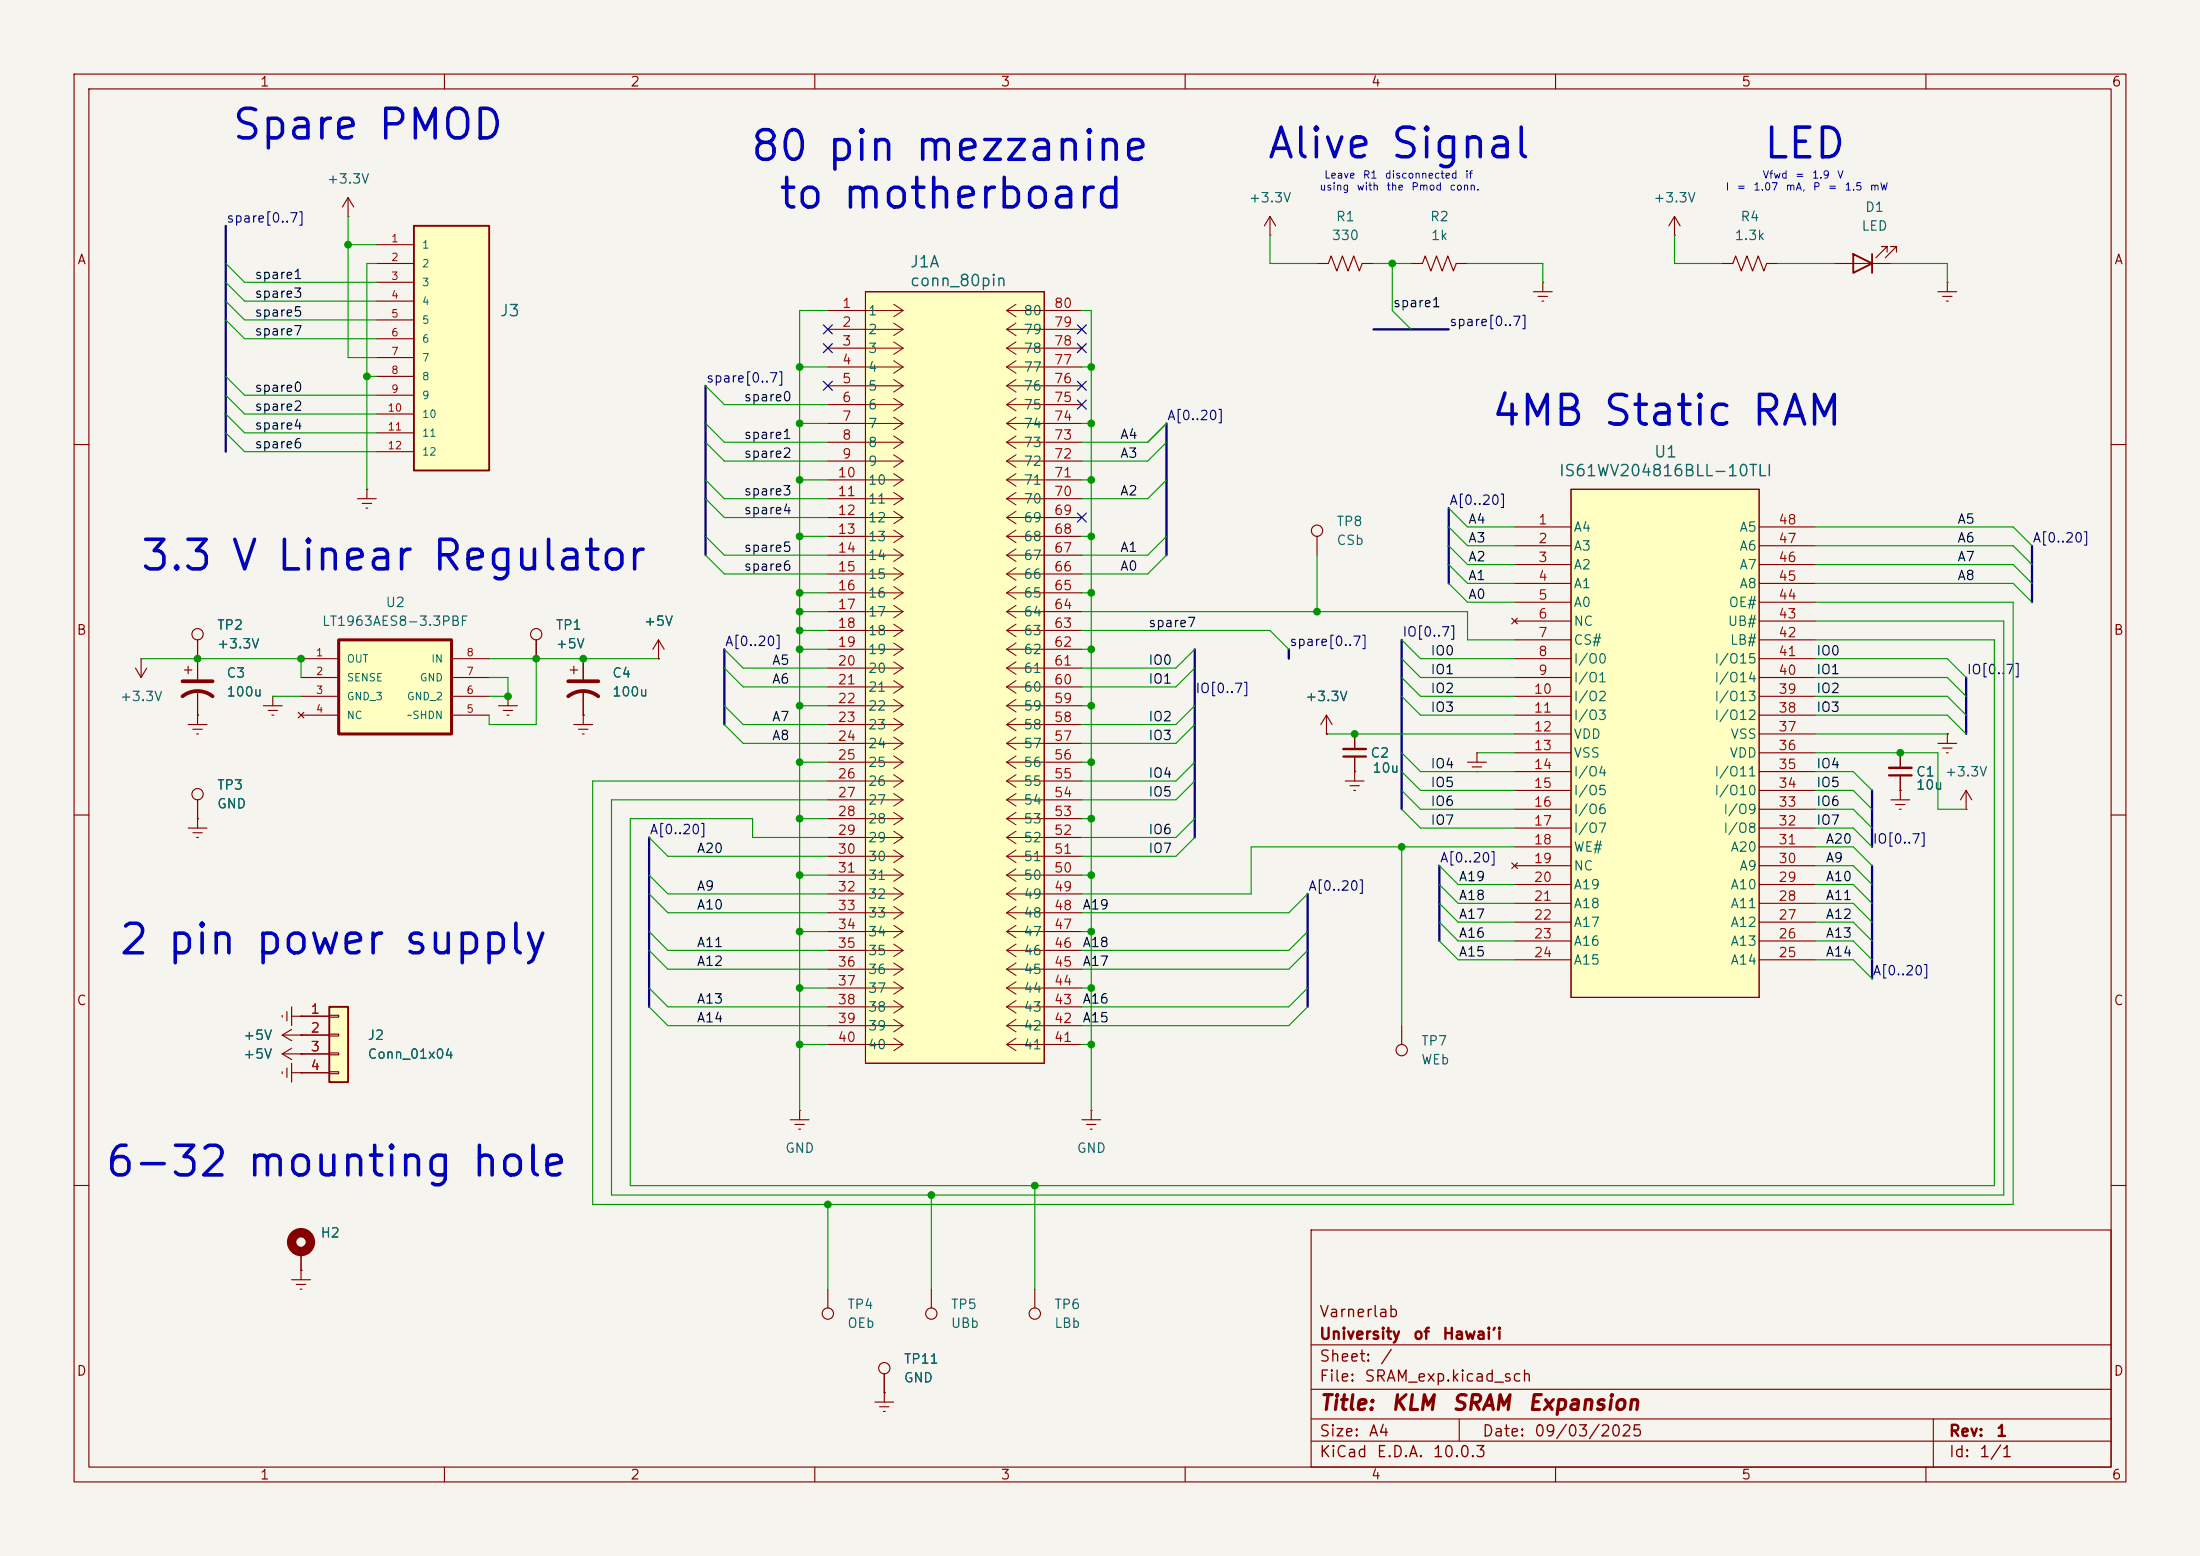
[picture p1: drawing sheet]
<svg xmlns="http://www.w3.org/2000/svg" width="297mm" height="210mm" viewBox="0 0 297 210" stroke-linecap="round" stroke-linejoin="round" font-family="sans-serif">
<path d="M0 0h297v210h-297z" fill="#f5f4ef" stroke="#f5f4ef" stroke-width=".14"/>
<g fill="none" stroke="#840000" stroke-width=".15">
<path d="M10 10h277v190h-277zM12 12h273v186h-273zM60 10v2M110 10v2M160 10v2M210 10v2M260 10v2M171.4 31.8h.1M171.4 29.2l-.7 1.3M171.4 29.2l.8 1.3M171.4 29.2v2.6M177.8 35.6h1.5l.4-1.1 .8 2.1 .7-2.1 .8 2.1 .8-2.1 .7 2.1 .4-1h1.5"/>
<path d="M10 60h2M285 60h2M18.3 90.2l.7 1.2M19 88.9h.1M19 88.9v2.5M19.8 90.2l-.8 1.2M10 110h2M198.1 102.9h2.6M198.8 103.5h1.2M199.3 104.1h.2M199.4 101.6h.1M199.4 101.6v1.3"/>
<path d="M285 110h2M38.1 144.7v.2M38.1 142.2l1.3 .8M38.1 142.2h2.5M38.7 144.1v1.3M39.4 144.8h1.2M39.4 143.5v2.6M39.4 141.5l-1.3 .7M40.6 144.8h.1M40.6 142.2h.1M10 160h2M40.6 168.9v2.6"/>
<path d="M177 166h108v32h-108zM285 160h2M60 198v2M110 198v2M160 198v2M177 194.5h108M177 191.5h108M177 187.5h108M177 181.5h108M197 191.5v3M210 198v2M260 198v2"/>
<path d="M261 191.5v6.5"/>
</g>
<circle cx="40.6" cy="167.6" r="1.27" fill="none" stroke="#840000" stroke-width="1.3"/>
<path d="M212.1 66h25.4v68.6h-25.4z" fill="#ffffc2"/>
<path d="M212.1 66h25.4v68.6h-25.4z" fill="none" stroke="#840000" stroke-width=".14"/>
<g fill="none" stroke="#840000" stroke-width=".15">
<path d="M177.8 72.4v2.5M204.5 71.1h7.6M204.5 73.7h7.6M204.5 76.2h7.6M204.5 78.7h7.6M212.1 66h25.4v68.6h-25.4zM237.5 71.1h7.6M237.5 73.7h7.6M237.5 76.2h7.6M237.5 78.7h7.6M204.1 83.4l.8 .8M204.5 81.3h7.6"/>
<path d="M204.5 83.8h7.6M204.5 86.4h7.6M204.5 88.9h7.6M204.5 91.4h7.6M204.5 94h7.6M204.5 96.5h7.6M204.5 99.1h7.6M204.9 83.4l-.8 .8M237.5 81.3h7.6M237.5 83.8h7.6M237.5 86.4h7.6M237.5 88.9h7.6"/>
<path d="M237.5 91.4h7.6M237.5 94h7.6M237.5 96.5h7.6M237.5 99.1h7.6M204.1 116.5l.8 .7M204.5 101.6h7.6M204.5 104.1h7.6M204.5 106.7h7.6M204.5 109.2h7.6M204.5 111.8h7.6M204.5 114.3h7.6M204.5 116.8h7.6"/>
<path d="M204.5 119.4h7.6M204.9 116.5l-.8 .7M237.5 101.6h7.6M237.5 104.1h7.6M237.5 106.7h7.6M237.5 109.2h7.6M237.5 111.8h7.6M237.5 114.3h7.6M237.5 116.8h7.6M237.5 119.4h7.6M38.1 139.7l1.3 .8M38.1 139.7h2.5"/>
<path d="M39.4 138.9l-1.3 .8M40.6 139.7h.1M204.5 121.9h7.6M204.5 124.5h7.6M204.5 127h7.6M204.5 129.5h7.6M237.5 121.9h7.6M237.5 124.5h7.6M237.5 127h7.6M237.5 129.5h7.6"/>
<circle cx="177.8" cy="71.6" r=".76"/>
</g>
<path d="M44.4 135.9h2.6v10.2h-2.6z" fill="#ffffc2"/>
<path d="M44.4 135.9h2.6v10.2h-2.6z" fill="none" stroke="#840000" stroke-width=".25"/>
<g fill="none" stroke="#840000" stroke-width=".15">
<path d="M47 29.2h.1M47 26.7l-.8 1.2M47 26.7l.8 1.2M47 26.7v2.5M261.6 39.4h2.6M262.9 38.1h.1M262.9 38.1v1.3M262.3 40h1.2M262.8 40.6h.2M48.3 67.3h2.5M48.9 67.9h1.3M49.4 68.6h.3"/>
<path d="M49.5 66h.1M49.5 66v1.3M24.9 90.4h1M25.4 89.9v1M25.4 97.8h2.5M26 98.4h1.3M26.5 99.1h.3M26.7 96.5h.1M26.7 86.4v5.3M26.7 93.2v4.6M35.6 95.3h2.5M36.2 95.9h1.3"/>
<path d="M36.7 96.5h.3M36.8 94h.1M36.8 94v1.3M25.4 111.8h2.5M26 112.4h1.3M26.5 113h.3M26.7 110.5h.1M26.7 108v3.8M255.3 108h2.5M255.9 108.6h1.3M256.4 109.2h.3M256.5 106.7h.1"/>
<path d="M256.5 106.7v1.3M40.6 137.2h3.8M40.6 139.7h3.8M44.4 137h1.3v.3h-1.3zM44.4 139.6h1.3v.2h-1.3zM189.2 138.4v2.6M40.6 142.2h3.8M40.6 144.8h3.8M44.4 142.1h1.3v.3h-1.3zM44.4 144.7h1.3v.2h-1.3zM146 151.1h2.6M146.7 151.8h1.3"/>
<path d="M147.2 152.4h.2M147.3 149.9h.1M147.3 149.9v1.2"/>
<circle cx="26.7" cy="85.6" r=".76"/>
<circle cx="26.7" cy="107.2" r=".76"/>
<circle cx="189.2" cy="141.7" r=".76"/>
</g>
<path d="M24.6 94a3.3 3.3 0 0 1 4.1 0M24.6 91.9h4.1" fill="none" stroke="#840000" stroke-width=".51"/>
<path d="M116.8 39.4h24.2v104.1h-24.2z" fill="#ffffc2"/>
<g fill="none" stroke="#840000" stroke-width=".15">
<path d="M116.8 39.4h24.2v104.1h-24.2zM207 39.4h2.5M208.3 38.1h.1M208.3 38.1v1.3M226.1 31.8h.1M226.1 29.2l-.8 1.3M226.1 29.2l.7 1.3M226.1 29.2v2.6M111.8 41.9h5M111.8 44.5h5M111.8 47h5M111.8 49.5h5"/>
<path d="M111.8 52.1h5M111.8 54.6h5M111.8 57.2h5M111.8 59.7h5M141 41.9h5M141 44.5h5M141 47h5M141 49.5h5M141 52.1h5M141 54.6h5M141 57.2h5M141 59.7h5"/>
<path d="M207.6 40h1.3M208.2 40.6h.2M111.8 62.2h5M111.8 64.8h5M111.8 67.3h5M111.8 69.9h5M111.8 72.4h5M111.8 74.9h5M111.8 77.5h5M141 62.2h5M141 64.8h5M141 67.3h5"/>
<path d="M141 69.9h5M141 72.4h5M141 74.9h5M141 77.5h5M72.4 86.4v2.5M77 90.4h1M77.5 97.8h2.5M77.5 89.9v1M78.1 98.4h1.3M78.6 99.1h.3M78.7 96.5h.1M78.7 88.9v2.8"/>
<path d="M78.7 93.2v4.6M88.9 88.9h.1M88.9 86.4l-.8 1.2M88.9 86.4l.8 1.2M88.9 86.4v2.5M111.8 80h5M111.8 82.6h5M111.8 85.1h5M111.8 87.6h5M111.8 90.2h5M111.8 92.7h5M111.8 95.3h5"/>
<path d="M111.8 97.8h5M141 80h5M141 82.6h5M141 85.1h5M141 87.6h5M141 90.2h5M141 92.7h5M141 95.3h5M141 97.8h5M179.1 99.1h.1M179.1 96.5l-.8 1.3M179.1 96.5l.7 1.3"/>
<path d="M179.1 96.5v2.6M111.8 100.3h5M111.8 102.9h5M111.8 105.4h5M111.8 108h5M111.8 110.5h5M111.8 113h5M111.8 115.6h5M111.8 118.1h5M141 100.3h5M141 102.9h5M141 105.4h5"/>
<path d="M141 108h5M141 110.5h5M141 113h5M141 115.6h5M141 118.1h5M111.8 120.7h5M111.8 123.2h5M111.8 125.7h5M111.8 128.3h5M111.8 130.8h5M111.8 133.4h5M111.8 135.9h5"/>
<path d="M111.8 138.4h5M141 120.7h5M141 123.2h5M141 125.7h5M141 128.3h5M141 130.8h5M141 133.4h5M141 135.9h5M141 138.4h5M111.8 141h5M141 141h5M39.4 172.7h2.5"/>
<path d="M40 173.4h1.3M40.5 174h.3M40.6 171.5h.1M40.6 171.5v1.2M125.7 174v2.5M118.1 189.2h2.5M118.7 189.9h1.3M119.3 190.5h.2M119.4 188h.1M119.4 188v1.2"/>
<circle cx="72.4" cy="85.6" r=".76"/>
<circle cx="125.7" cy="177.3" r=".76"/>
</g>
<g fill="none" stroke="#840000" stroke-width=".14">
<path d="M116.8 39.4h24.2v104.1h-24.2zM116.8 41.9h5.1M116.8 44.5h5.1M116.8 47h5.1M116.8 49.5h5.1M116.8 52.1h5.1M116.8 54.6h5.1M116.8 57.2h5.1M116.8 59.7h5.1M120.6 41.1l1.3 .8M120.6 43.6l1.3 .9M120.6 46.1l1.3 .9"/>
<path d="M120.6 48.7l1.3 .8M120.6 51.2l1.3 .9M120.6 53.8l1.3 .8M120.6 56.3l1.3 .9M120.6 58.8l1.3 .9M121.9 41.9l-1.3 .9M121.9 44.5l-1.3 .8M121.9 47l-1.3 .8M121.9 49.5l-1.3 .9M121.9 52.1l-1.3 .8M121.9 54.6l-1.3 .9M121.9 57.2l-1.3 .8"/>
<path d="M121.9 59.7l-1.3 .8M135.9 41.9h5.1M135.9 44.5h5.1M135.9 47h5.1M135.9 49.5h5.1M135.9 52.1h5.1M135.9 54.6h5.1M135.9 57.2h5.1M135.9 59.7h5.1M135.9 41.9l1.3 .9M135.9 44.5l1.3 .8M135.9 47l1.3 .8"/>
<path d="M135.9 49.5l1.3 .9M135.9 52.1l1.3 .8M135.9 54.6l1.3 .9M135.9 57.2l1.3 .8M135.9 59.7l1.3 .8M137.2 41.1l-1.3 .8M137.2 43.6l-1.3 .9M137.2 46.1l-1.3 .9M137.2 48.7l-1.3 .8M137.2 51.2l-1.3 .9M137.2 53.8l-1.3 .8M137.2 56.3l-1.3 .9"/>
<path d="M137.2 58.8l-1.3 .9M116.8 62.2h5.1M116.8 64.8h5.1M116.8 67.3h5.1M116.8 69.9h5.1M116.8 72.4h5.1M116.8 74.9h5.1M116.8 77.5h5.1M120.6 61.4l1.3 .8M120.6 63.9l1.3 .9M120.6 66.5l1.3 .8M120.6 69l1.3 .9"/>
<path d="M120.6 71.5l1.3 .9M120.6 74.1l1.3 .8M120.6 76.6l1.3 .9M120.6 79.2l1.3 .8M121.9 62.2l-1.3 .9M121.9 64.8l-1.3 .8M121.9 67.3l-1.3 .9M121.9 69.9l-1.3 .8M121.9 72.4l-1.3 .8M121.9 74.9l-1.3 .9M121.9 77.5l-1.3 .8M135.9 62.2h5.1"/>
<path d="M135.9 64.8h5.1M135.9 67.3h5.1M135.9 69.9h5.1M135.9 72.4h5.1M135.9 74.9h5.1M135.9 77.5h5.1M135.9 62.2l1.3 .9M135.9 64.8l1.3 .8M135.9 67.3l1.3 .9M135.9 69.9l1.3 .8M135.9 72.4l1.3 .8M135.9 74.9l1.3 .9"/>
<path d="M135.9 77.5l1.3 .8M137.2 61.4l-1.3 .8M137.2 63.9l-1.3 .9M137.2 66.5l-1.3 .8M137.2 69l-1.3 .9M137.2 71.5l-1.3 .9M137.2 74.1l-1.3 .8M137.2 76.6l-1.3 .9M137.2 79.2l-1.3 .8M116.8 80h5.1M116.8 82.6h5.1M116.8 85.1h5.1"/>
<path d="M116.8 87.6h5.1M116.8 90.2h5.1M116.8 92.7h5.1M116.8 95.3h5.1M116.8 97.8h5.1M120.6 81.7l1.3 .9M120.6 84.2l1.3 .9M120.6 86.8l1.3 .8M120.6 89.3l1.3 .9M120.6 91.9l1.3 .8M120.6 94.4l1.3 .9M120.6 96.9l1.3 .9"/>
<path d="M120.6 99.5l1.3 .8M121.9 80l-1.3 .9M121.9 82.6l-1.3 .8M121.9 85.1l-1.3 .8M121.9 87.6l-1.3 .9M121.9 90.2l-1.3 .8M121.9 92.7l-1.3 .9M121.9 95.3l-1.3 .8M121.9 97.8l-1.3 .8M135.9 80h5.1M135.9 82.6h5.1M135.9 85.1h5.1"/>
<path d="M135.9 87.6h5.1M135.9 90.2h5.1M135.9 92.7h5.1M135.9 95.3h5.1M135.9 97.8h5.1M135.9 80l1.3 .9M135.9 82.6l1.3 .8M135.9 85.1l1.3 .8M135.9 87.6l1.3 .9M135.9 90.2l1.3 .8M135.9 92.7l1.3 .9M135.9 95.3l1.3 .8"/>
<path d="M135.9 97.8l1.3 .8M137.2 81.7l-1.3 .9M137.2 84.2l-1.3 .9M137.2 86.8l-1.3 .8M137.2 89.3l-1.3 .9M137.2 91.9l-1.3 .8M137.2 94.4l-1.3 .9M137.2 96.9l-1.3 .9M137.2 99.5l-1.3 .8M116.8 100.3h5.1M116.8 102.9h5.1M116.8 105.4h5.1"/>
<path d="M116.8 108h5.1M116.8 110.5h5.1M116.8 113h5.1M116.8 115.6h5.1M116.8 118.1h5.1M120.6 102l1.3 .9M120.6 104.6l1.3 .8M120.6 107.1l1.3 .9M120.6 109.6l1.3 .9M120.6 112.2l1.3 .8M120.6 114.7l1.3 .9M120.6 117.3l1.3 .8"/>
<path d="M120.6 119.8l1.3 .9M121.9 100.3l-1.3 .9M121.9 102.9l-1.3 .8M121.9 105.4l-1.3 .9M121.9 108l-1.3 .8M121.9 110.5l-1.3 .8M121.9 113l-1.3 .9M121.9 115.6l-1.3 .8M121.9 118.1l-1.3 .9M135.9 100.3h5.1M135.9 102.9h5.1M135.9 105.4h5.1"/>
<path d="M135.9 108h5.1M135.9 110.5h5.1M135.9 113h5.1M135.9 115.6h5.1M135.9 118.1h5.1M135.9 100.3l1.3 .9M135.9 102.9l1.3 .8M135.9 105.4l1.3 .9M135.9 108l1.3 .8M135.9 110.5l1.3 .8M135.9 113l1.3 .9M135.9 115.6l1.3 .8"/>
<path d="M135.9 118.1l1.3 .9M137.2 102l-1.3 .9M137.2 104.6l-1.3 .8M137.2 107.1l-1.3 .9M137.2 109.6l-1.3 .9M137.2 112.2l-1.3 .8M137.2 114.7l-1.3 .9M137.2 117.3l-1.3 .8M137.2 119.8l-1.3 .9M116.8 120.7h5.1M116.8 123.2h5.1M116.8 125.7h5.1"/>
<path d="M116.8 128.3h5.1M116.8 130.8h5.1M116.8 133.4h5.1M116.8 135.9h5.1M116.8 138.4h5.1M120.6 122.3l1.3 .9M120.6 124.9l1.3 .8M120.6 127.4l1.3 .9M120.6 130l1.3 .8M120.6 132.5l1.3 .9M120.6 135l1.3 .9M120.6 137.6l1.3 .8"/>
<path d="M121.9 120.7l-1.3 .8M121.9 123.2l-1.3 .8M121.9 125.7l-1.3 .9M121.9 128.3l-1.3 .8M121.9 130.8l-1.3 .9M121.9 133.4l-1.3 .8M121.9 135.9l-1.3 .8M121.9 138.4l-1.3 .9M135.9 120.7h5.1M135.9 123.2h5.1M135.9 125.7h5.1M135.9 128.3h5.1"/>
<path d="M135.9 130.8h5.1M135.9 133.4h5.1M135.9 135.9h5.1M135.9 138.4h5.1M135.9 120.7l1.3 .8M135.9 123.2l1.3 .8M135.9 125.7l1.3 .9M135.9 128.3l1.3 .8M135.9 130.8l1.3 .9M135.9 133.4l1.3 .8M135.9 135.9l1.3 .8M135.9 138.4l1.3 .9"/>
<path d="M137.2 122.3l-1.3 .9M137.2 124.9l-1.3 .8M137.2 127.4l-1.3 .9M137.2 130l-1.3 .8M137.2 132.5l-1.3 .9M137.2 135l-1.3 .9M137.2 137.6l-1.3 .8M116.8 141h5.1M120.6 140.1l1.3 .9M121.9 141l-1.3 .8M135.9 141h5.1M135.9 141l1.3 .8"/>
<path d="M137.2 140.1l-1.3 .9"/>
</g>
<path d="M76.7 94a3.3 3.3 0 0 1 4.1 0M76.7 91.9h4.1" fill="none" stroke="#840000" stroke-width=".51"/>
<path d="M45.7 86.4h15.3v12.7h-15.3z" fill="#ffffc2"/>
<path d="M45.7 86.4h15.3v12.7h-15.3z" fill="none" stroke="#840000" stroke-width=".41"/>
<g fill="none" stroke="#840000" stroke-width=".15">
<path d="M232.4 35.6h1.5l.4-1.1 .8 2.1 .7-2.1 .8 2.1 .8-2.1 .7 2.1 .4-1h1.5M247.6 35.6h7.7M254.8 34v-.7h-.8h.8l-1.6 1.5M256 34v-.7h-.7h.7l-1.5 1.5M40.3 96.1l.7 .8M40.6 88.9h5.1M40.6 91.4h5.1M40.6 94h5.1M40.6 96.5h5.1M41 96.1l-.7 .8M61 88.9h5M61 91.4h5"/>
<path d="M61 94h5M61 96.5h5M67.3 95.3h2.5M67.9 95.9h1.3M68.5 96.5h.2M68.6 94h.1M68.6 94v1.3M182.9 99.1v2M181.6 105.4h2.5M182.2 106h1.3M182.8 106.7h.2M182.9 104.1h.1"/>
<path d="M182.9 102.1v3.3M256.5 101.6v2M256.5 104.6v2.1M265.4 109.2h.1M265.4 106.7l-.7 1.3M265.4 106.7l.8 1.3M265.4 106.7v2.5M106.7 151.1h2.5M107.3 151.8h1.3M107.8 152.4h.3M107.9 149.9h.1M107.9 149.9v1.2"/>
<path d="M111.8 174v2.5M139.7 174v2.5M119.4 185.4v2.6"/>
<circle cx="111.8" cy="177.3" r=".76"/>
<circle cx="139.7" cy="177.3" r=".76"/>
<circle cx="119.4" cy="184.7" r=".76"/>
</g>
<path d="M181.4 102.1h3M255 104.6h3.1" fill="none" stroke="#840000" stroke-width=".3"/>
<path d="M181.4 101.1h3M255 103.6h3.1" fill="none" stroke="#840000" stroke-width=".33"/>
<path d="M250.2 34.3l2.5 1.3-2.5 1.2zM252.7 34.3v2.5" fill="none" stroke="#840000" stroke-width=".25"/>
<path d="M55.9 30.5h10.1v33h-10.1z" fill="#ffffc2"/>
<path d="M55.9 30.5h10.1v33h-10.1z" fill="none" stroke="#840000" stroke-width=".25"/>
<g fill="none" stroke="#840000" stroke-width=".15">
<path d="M50.8 33h5.1M50.8 35.6h5.1M50.8 38.1h5.1M190.5 35.6h1.5l.4-1.1 .8 2.1 .7-2.1 .8 2.1 .8-2.1 .7 2.1 .4-1h1.5M50.8 40.6h5.1M50.8 43.2h5.1M50.8 45.7h5.1M50.8 48.3h5.1M50.8 50.8h5.1M50.8 53.3h5.1M50.8 55.9h5.1M50.8 58.4h5.1"/>
<path d="M50.8 61h5.1M26.7 96.5h.1M26.7 86.4v5.3M26.7 93.2v3.3M72.4 86.4v2.5M78.7 96.5h.1M78.7 88.9v2.8M78.7 93.2v3.3M88.9 88.9h.1M179.1 99.1h.1M182.9 99.1v2M262.9 99.1h.1"/>
<path d="M262.9 99.1v1.2M26.7 110.5h.1M26.7 108v2.5M182.9 104.1h.1M182.9 102.1v2M256.5 106.7h.1M256.5 101.6v2M256.5 104.6v2.1M261.6 100.3h2.6M262.3 101h1.2M262.8 101.6h.2M38.1 137v.3"/>
<path d="M38.7 136.5v1.3M39.4 137.2h5M39.4 135.9v2.5M40.6 137.2h.1M40.6 139.7h.1M40.6 139.7h3.8M40.6 144.8h.1M40.6 142.2h.1M40.6 142.2h3.8M40.6 144.8h3.8M40.6 171.5h.1M40.6 168.9v2.6"/>
<path d="M119.4 188h.1M119.4 185.4v2.6"/>
</g>
<g fill="none" stroke="#000084" stroke-width=".3">
<path d="M30.5 30.5v30.5M95.2 52.1v22.8M157.5 57.2v17.7M185.4 44.5h10.2M195.6 68.6v10.1M274.3 73.7v7.6M97.8 87.6v10.2M161.3 87.6v25.4M174 87.6v1.3M189.2 86.4v22.8M265.4 91.4v7.7M87.6 113v22.9"/>
<path d="M194.3 116.8v10.2M252.7 106.7v7.6M252.7 116.8v15.3M176.5 120.7v15.2"/>
</g>
<g fill="none" stroke="#009600" stroke-width=".15">
<path d="M30.5 38.1l2.5 2.5h17.8M30.5 35.6l2.5 2.5h17.8M47 29.2v19.1h3.8M47 33h3.8M50.8 35.6h-1.3v30.4M171.4 31.8v3.8h6.4M185.4 35.6h5.1M188 35.6v6.3l2.5 2.6M198.1 35.6h10.2v2.5M226.1 31.8v3.8h6.3M240 35.6h7.6M255.3 35.6h7.6v2.5"/>
<path d="M30.5 40.6l2.5 2.6h17.8M30.5 43.2l2.5 2.5h17.8M30.5 55.9l2.5 2.5h17.8M30.5 58.4l2.5 2.6h17.8M30.5 53.3l2.5 2.6h17.8M30.5 50.8l2.5 2.5h17.8M49.5 50.8h1.3M95.2 59.7l2.6 2.5h14M95.2 52.1l2.6 2.5h14M95.2 57.2l2.6 2.5h14M107.9 49.5h3.9M107.9 57.2h3.9"/>
<path d="M111.8 41.9h-3.9v108M146 41.9h1.3v108M146 49.5h1.3M146 57.2h1.3M157.5 59.7l-2.6 2.5h-8.9M157.5 57.2l-2.6 2.5h-8.9M95.2 67.3l2.6 2.6h14M95.2 64.8l2.6 2.5h14M95.2 72.4l2.6 2.5h14M95.2 74.9l2.6 2.6h14M107.9 72.4h3.9M107.9 64.8h3.9"/>
<path d="M146 72.4h1.3M146 64.8h1.3M157.5 64.8l-2.6 2.5h-8.9M157.5 72.4l-2.6 2.5h-8.9M157.5 74.9l-2.6 2.6h-8.9M177.8 74.9v7.7M195.6 78.7l2.5 2.6h6.4M195.6 76.2l2.5 2.5h6.4M195.6 73.7l2.5 2.5h6.4M195.6 68.6l2.5 2.5h6.4M195.6 71.1l2.5 2.6h6.4M245.1 78.7h26.7l2.5 2.6"/>
<path d="M245.1 76.2h26.7l2.5 2.5M245.1 71.1h26.7l2.5 2.6M245.1 73.7h26.7l2.5 2.5M19 88.9h21.6v2.5M36.8 94h3.8M66 91.4h2.6v2.6h-2.6M66 88.9h22.9M72.4 88.9v8.9h-6.4v-1.3M97.8 95.3l2.5 2.5h11.5M97.8 90.2l2.5 2.5h11.5M97.8 87.6l2.5 2.6h11.5M97.8 97.8l2.5 2.5h11.5"/>
<path d="M107.9 95.3h3.9M107.9 82.6h3.9M107.9 87.6h3.9M107.9 85.1h3.9M107.9 80h3.9M146 82.6h52.1v3.8h6.4M146 95.3h1.3M146 87.6h1.3M146 85.1h25.4l2.6 2.5M146 80h1.3M161.3 95.3l-2.6 2.5h-12.7M161.3 90.2l-2.6 2.5h-12.7"/>
<path d="M161.3 87.6l-2.6 2.6h-12.7M161.3 97.8l-2.6 2.5h-12.7M179.1 99.1h25.4M189.2 91.4l2.6 2.6h12.7M189.2 86.4l2.6 2.5h12.7M189.2 94l2.6 2.5h12.7M189.2 88.9l2.6 2.5h12.7M245.1 81.3h26.7v81.3h-191.8v-57.2h31.8M245.1 86.4h24.1v73.6h-184.1v-49.5h16.5v2.5h10.2M245.1 94h17.8l2.5 2.5M245.1 88.9h17.8l2.5 2.5M245.1 99.1h17.8"/>
<path d="M245.1 96.5h17.8l2.5 2.6M245.1 83.8h25.4v77.5h-188v-53.3h29.3M245.1 91.4h17.8l2.5 2.6M87.6 118.1l2.6 2.6h21.6M87.6 113l2.6 2.6h21.6M107.9 118.1h3.9M107.9 110.5h3.9M107.9 102.9h3.9M146 118.1h1.3M146 110.5h1.3M146 102.9h1.3M161.3 110.5l-2.6 2.5h-12.7"/>
<path d="M161.3 102.9l-2.6 2.5h-12.7M161.3 105.4l-2.6 2.6h-12.7M161.3 113l-2.6 2.6h-12.7M189.2 106.7l2.6 2.5h12.7M189.2 101.6l2.6 2.5h12.7M189.2 109.2l2.6 2.6h12.7M189.2 114.3v24.1M189.2 104.1l2.6 2.6h12.7M194.3 116.8l2.5 2.6h7.7M194.3 119.4l2.5 2.5h7.7M199.4 101.6h5.1M204.5 114.3h-35.6v6.4h-22.9"/>
<path d="M245.1 114.3h5.1l2.5 2.5M245.1 109.2h5.1l2.5 2.6M245.1 101.6h16.5v7.6h3.8M245.1 104.1h5.1l2.5 2.6M245.1 111.8h5.1l2.5 2.5M245.1 119.4h5.1l2.5 2.5M245.1 106.7h5.1l2.5 2.5M245.1 116.8h5.1l2.5 2.6M87.6 128.3l2.6 2.5h21.6M87.6 135.9l2.6 2.5h21.6M87.6 125.7l2.6 2.6h21.6M87.6 120.7l2.6 2.5h21.6"/>
<path d="M87.6 133.4l2.6 2.5h21.6M107.9 133.4h3.9M107.9 125.7h3.9M146 133.4h1.3M146 125.7h1.3M176.5 128.3l-2.5 2.5h-28M176.5 135.9l-2.5 2.5h-28M176.5 125.7l-2.5 2.6h-28M176.5 120.7l-2.5 2.5h-28M176.5 133.4l-2.5 2.5h-28M194.3 121.9l2.5 2.6h7.7M194.3 124.5l2.5 2.5h7.7"/>
<path d="M194.3 127l2.5 2.5h7.7M245.1 124.5h5.1l2.5 2.5M245.1 127h5.1l2.5 2.5M245.1 121.9h5.1l2.5 2.6M245.1 129.5h5.1l2.5 2.6M107.9 141h3.9M146 141h1.3M111.8 162.6v11.4M125.7 161.3v12.7M139.7 160v14"/>
</g>
<g fill="none" stroke="#000084" stroke-width=".15">
<path d="M111.2 46.4l1.2 1.2M111.2 43.8l1.2 1.3M111.2 51.5l1.2 1.2M112.4 46.4l-1.2 1.2M112.4 43.8l-1.2 1.3M112.4 51.5l-1.2 1.2M145.4 51.5l1.3 1.2M145.4 54l1.3 1.2M145.4 46.4l1.3 1.2M145.4 43.8l1.3 1.3M146.7 51.5l-1.3 1.2M146.7 54l-1.3 1.2"/>
<path d="M146.7 46.4l-1.3 1.2M146.7 43.8l-1.3 1.3M145.4 69.2l1.3 1.3M146.7 69.2l-1.3 1.3"/>
</g>
<g fill="#009600" stroke="#009600" stroke-width=".14">
<circle cx="47" cy="33" r=".46"/>
<circle cx="107.9" cy="110.5" r=".46"/>
<circle cx="107.9" cy="85.1" r=".46"/>
<circle cx="107.9" cy="102.9" r=".46"/>
<circle cx="107.9" cy="82.6" r=".46"/>
<circle cx="107.9" cy="87.6" r=".46"/>
<circle cx="68.6" cy="94" r=".46"/>
<circle cx="78.7" cy="88.9" r=".46"/>
<circle cx="72.4" cy="88.9" r=".46"/>
<circle cx="107.9" cy="72.4" r=".46"/>
<circle cx="107.9" cy="57.2" r=".46"/>
<circle cx="107.9" cy="95.3" r=".46"/>
<circle cx="107.9" cy="64.8" r=".46"/>
<circle cx="49.5" cy="50.8" r=".46"/>
<circle cx="40.6" cy="88.9" r=".46"/>
<circle cx="26.7" cy="88.9" r=".46"/>
<circle cx="188" cy="35.6" r=".46"/>
<circle cx="182.9" cy="99.1" r=".46"/>
<circle cx="189.2" cy="114.3" r=".46"/>
<circle cx="147.3" cy="102.9" r=".46"/>
<circle cx="147.3" cy="118.1" r=".46"/>
<circle cx="147.3" cy="95.3" r=".46"/>
<circle cx="147.3" cy="110.5" r=".46"/>
<circle cx="256.5" cy="101.6" r=".46"/>
<circle cx="177.8" cy="82.6" r=".46"/>
<circle cx="147.3" cy="57.2" r=".46"/>
<circle cx="107.9" cy="49.5" r=".46"/>
<circle cx="111.8" cy="162.6" r=".46"/>
<circle cx="125.7" cy="161.3" r=".46"/>
<circle cx="139.7" cy="160" r=".46"/>
<circle cx="107.9" cy="80" r=".46"/>
<circle cx="147.3" cy="80" r=".46"/>
<circle cx="147.3" cy="64.8" r=".46"/>
<circle cx="147.3" cy="72.4" r=".46"/>
<circle cx="147.3" cy="87.6" r=".46"/>
<circle cx="147.3" cy="141" r=".46"/>
<circle cx="147.3" cy="133.4" r=".46"/>
<circle cx="107.9" cy="133.4" r=".46"/>
<circle cx="107.9" cy="125.7" r=".46"/>
<circle cx="107.9" cy="141" r=".46"/>
<circle cx="107.9" cy="118.1" r=".46"/>
<circle cx="147.3" cy="125.7" r=".46"/>
<circle cx="147.3" cy="49.5" r=".46"/>
</g>
<g font-size="4" fill="#0000c2">
<text x="31.1" y="19.8">Spare PMOD</text>
<text x="101" y="22.7">80 pin mezzanine</text>
<text x="170.8" y="22.4">Alive Signal</text>
<text x="237.8" y="22.4">LED</text>
<text x="104.9" y="29.1">to motherboard</text>
<text x="201.1" y="58.4">4MB Static RAM</text>
<text x="18.7" y="78">3.3 V Linear Regulator</text>
<text x="15.8" y="129.8">2 pin power supply</text>
<text x="14" y="159.8">6-32 mounting hole</text>
</g>
<g font-size="2" fill="#840000">
<text x="178" y="190.8">Title:</text>
<text x="187.7" y="190.8">KLM</text>
<text x="195.9" y="190.8">SRAM</text>
<text x="206.1" y="190.8">Expansion</text>
</g>
<g font-size="1.5" fill="#006464">
<text x="122.7" y="36.5">J1A</text>
<text x="122.7" y="39">conn_80pin</text>
<text x="67.4" y="43.1">J3</text>
<text x="210.3" y="64.7">IS61WV204816BLL-10TLI</text>
<text x="223.2" y="62.1">U1</text>
</g>
<g font-size="1.5" fill="#840000">
<text x="178" y="178.2">Varnerlab</text>
<text x="178" y="184.2">Sheet:</text>
<text x="178" y="181.2">University</text>
<text x="186.2" y="184.2">/</text>
<text x="190.7" y="181.2">of</text>
<text x="194.6" y="181.2">Hawai'i</text>
<text x="178" y="186.9">File:</text>
<text x="184.1" y="186.9">SRAM_exp.kicad_sch</text>
<text x="178" y="197.1">KiCad</text>
<text x="178" y="194.3">Size:</text>
<text x="184.7" y="194.3">A4</text>
<text x="185.7" y="197.1">E.D.A.</text>
<text x="193.3" y="197.1">10.0.3</text>
<text x="200" y="194.3">Date:</text>
<text x="207" y="194.3">09/03/2025</text>
<text x="263" y="194.3">Rev:</text>
<text x="263" y="197.1">Id:</text>
<text x="267.1" y="197.1">1/1</text>
<text x="269.4" y="194.3">1</text>
</g>
<g font-size="1.3" fill="#840000">
<text x="35" y="12">1</text>
<text x="85" y="12">2</text>
<text x="135" y="12">3</text>
<text x="185" y="12">4</text>
<text x="235" y="12">5</text>
<text x="285" y="12">6</text>
<text x="10.3" y="36">A</text>
<text x="285.3" y="36">A</text>
<text x="10.3" y="86">B</text>
<text x="285.3" y="86">B</text>
<text x="10.3" y="136">C</text>
<text x="285.3" y="136">C</text>
<text x="10.3" y="186">D</text>
<text x="285.3" y="186">D</text>
<text x="35" y="200">1</text>
<text x="85" y="200">2</text>
<text x="135" y="200">3</text>
<text x="185" y="200">4</text>
<text x="235" y="200">5</text>
<text x="285" y="200">6</text>
</g>
<g font-size="1.3" fill="#006464">
<text x="44" y="25.1">+3.3V</text>
<text x="168.5" y="27.6">+3.3V</text>
<text x="223.1" y="27.6">+3.3V</text>
<text x="251.7" y="28.9">D1</text>
<text x="179.7" y="32.7">330</text>
<text x="180.3" y="30.2">R1</text>
<text x="193" y="30.2">R2</text>
<text x="193.1" y="32.7">1k</text>
<text x="234.1" y="32.7">1.3k</text>
<text x="234.9" y="30.2">R4</text>
<text x="251.2" y="31.5">LED</text>
<text x="117.1" y="42.9">1</text>
<text x="117.1" y="45.4">2</text>
<text x="117.1" y="48">3</text>
<text x="138.1" y="48">78</text>
<text x="138.1" y="45.4">79</text>
<text x="138.1" y="42.9">80</text>
<text x="117.1" y="50.5">4</text>
<text x="117.1" y="53">5</text>
<text x="138.1" y="53">76</text>
<text x="138.1" y="50.5">77</text>
<text x="117.1" y="55.6">6</text>
<text x="117.1" y="58.1">7</text>
<text x="138.1" y="58.1">74</text>
<text x="138.1" y="55.6">75</text>
<text x="117.1" y="60.7">8</text>
<text x="117.1" y="63.2">9</text>
<text x="117.1" y="65.7">10</text>
<text x="138.1" y="65.7">71</text>
<text x="138.1" y="63.2">72</text>
<text x="138.1" y="60.7">73</text>
<text x="117.1" y="68.3">11</text>
<text x="117.1" y="70.8">12</text>
<text x="138.1" y="70.8">69</text>
<text x="138.1" y="68.3">70</text>
<text x="180.3" y="71.3">TP8</text>
<text x="117.1" y="73.4">13</text>
<text x="117.1" y="75.9">14</text>
<text x="138.1" y="75.9">67</text>
<text x="138.1" y="73.4">68</text>
<text x="180.3" y="73.9">CSb</text>
<text x="212.3" y="72.1">A4</text>
<text x="212.3" y="74.6">A3</text>
<text x="212.3" y="77.2">A2</text>
<text x="234.7" y="77.2">A7</text>
<text x="234.7" y="74.6">A6</text>
<text x="234.7" y="72.1">A5</text>
<text x="52" y="82.3">U2</text>
<text x="117.1" y="78.4">15</text>
<text x="117.1" y="81">16</text>
<text x="117.1" y="83.5">17</text>
<text x="138.1" y="83.5">64</text>
<text x="138.1" y="81">65</text>
<text x="138.1" y="78.4">66</text>
<text x="212.3" y="79.7">A1</text>
<text x="212.3" y="82.3">A0</text>
<text x="233.3" y="82.3">OE#</text>
<text x="234.7" y="79.7">A8</text>
<text x="29.2" y="85.3">TP2</text>
<text x="29.2" y="87.8">+3.3V</text>
<text x="43.4" y="84.8">LT1963AES8-3.3PBF</text>
<text x="74.9" y="85.3">TP1</text>
<text x="74.9" y="87.8">+5V</text>
<text x="86.9" y="84.8">+5V</text>
<text x="117.1" y="86.1">18</text>
<text x="117.1" y="88.6">19</text>
<text x="138.1" y="88.6">62</text>
<text x="138.1" y="86.1">63</text>
<text x="212.3" y="84.8">NC</text>
<text x="212.3" y="87.3">CS#</text>
<text x="212.3" y="89.9">I/O0</text>
<text x="231.3" y="89.9">I/O15</text>
<text x="233.2" y="84.8">UB#</text>
<text x="233.5" y="87.3">LB#</text>
<text x="16.1" y="95">+3.3V</text>
<text x="30.5" y="91.8">C3</text>
<text x="30.5" y="94.3">100u</text>
<text x="82.6" y="91.8">C4</text>
<text x="82.6" y="94.3">100u</text>
<text x="117.1" y="91.1">20</text>
<text x="117.1" y="93.7">21</text>
<text x="138.1" y="93.7">60</text>
<text x="138.1" y="91.1">61</text>
<text x="176.1" y="95">+3.3V</text>
<text x="212.3" y="92.4">I/O1</text>
<text x="212.3" y="95">I/O2</text>
<text x="231.3" y="95">I/O13</text>
<text x="231.3" y="92.4">I/O14</text>
<text x="117.1" y="96.2">22</text>
<text x="117.1" y="98.8">23</text>
<text x="117.1" y="101.3">24</text>
<text x="138.1" y="101.3">57</text>
<text x="138.1" y="98.8">58</text>
<text x="138.1" y="96.2">59</text>
<text x="212.3" y="97.5">I/O3</text>
<text x="212.3" y="100">VDD</text>
<text x="231.3" y="97.5">I/O12</text>
<text x="233.5" y="100">VSS</text>
<text x="29.2" y="106.9">TP3</text>
<text x="117.1" y="103.8">25</text>
<text x="117.1" y="106.4">26</text>
<text x="138.1" y="106.4">55</text>
<text x="138.1" y="103.8">56</text>
<text x="184.9" y="102.6">C2</text>
<text x="185.2" y="104.6">10u</text>
<text x="212.3" y="102.6">VSS</text>
<text x="212.3" y="105.1">I/O4</text>
<text x="212.3" y="107.7">I/O5</text>
<text x="231.3" y="107.7">I/O10</text>
<text x="231.3" y="105.1">I/O11</text>
<text x="233.4" y="102.6">VDD</text>
<text x="258.6" y="105.1">C1</text>
<text x="258.6" y="106.9">10u</text>
<text x="262.5" y="105.1">+3.3V</text>
<text x="29.2" y="109.4">GND</text>
<text x="117.1" y="108.9">27</text>
<text x="117.1" y="111.5">28</text>
<text x="138.1" y="111.5">53</text>
<text x="138.1" y="108.9">54</text>
<text x="212.3" y="110.2">I/O6</text>
<text x="212.3" y="112.7">I/O7</text>
<text x="232.6" y="112.7">I/O8</text>
<text x="232.6" y="110.2">I/O9</text>
<text x="117.1" y="114">29</text>
<text x="117.1" y="116.5">30</text>
<text x="117.1" y="119.1">31</text>
<text x="138.1" y="119.1">50</text>
<text x="138.1" y="116.5">51</text>
<text x="138.1" y="114">52</text>
<text x="212.3" y="115.3">WE#</text>
<text x="212.3" y="117.8">NC</text>
<text x="233.5" y="115.3">A20</text>
<text x="234.7" y="117.8">A9</text>
<text x="117.1" y="121.6">32</text>
<text x="117.1" y="124.2">33</text>
<text x="138.1" y="124.2">48</text>
<text x="138.1" y="121.6">49</text>
<text x="212.3" y="120.4">A19</text>
<text x="212.3" y="122.9">A18</text>
<text x="212.3" y="125.4">A17</text>
<text x="233.5" y="125.4">A12</text>
<text x="233.5" y="122.9">A11</text>
<text x="233.5" y="120.4">A10</text>
<text x="117.1" y="126.7">34</text>
<text x="117.1" y="129.2">35</text>
<text x="117.1" y="131.8">36</text>
<text x="138.1" y="131.8">45</text>
<text x="138.1" y="129.2">46</text>
<text x="138.1" y="126.7">47</text>
<text x="212.3" y="128">A16</text>
<text x="212.3" y="130.5">A15</text>
<text x="233.5" y="130.5">A14</text>
<text x="233.5" y="128">A13</text>
<text x="117.1" y="134.3">37</text>
<text x="117.1" y="136.9">38</text>
<text x="138.1" y="136.9">43</text>
<text x="138.1" y="134.3">44</text>
<text x="32.7" y="143.2">+5V</text>
<text x="32.7" y="140.7">+5V</text>
<text x="49.5" y="140.7">J2</text>
<text x="49.5" y="143.2">Conn_01x04</text>
<text x="117.1" y="139.4">39</text>
<text x="117.1" y="141.9">40</text>
<text x="138.1" y="141.9">41</text>
<text x="138.1" y="139.4">42</text>
<text x="191.8" y="141.4">TP7</text>
<text x="191.8" y="144">WEb</text>
<text x="105.9" y="155.9">GND</text>
<text x="145.3" y="155.9">GND</text>
<text x="43.2" y="167.3">H2</text>
<text x="114.3" y="177">TP4</text>
<text x="114.3" y="179.5">OEb</text>
<text x="128.3" y="177">TP5</text>
<text x="128.3" y="179.5">UBb</text>
<text x="142.2" y="177">TP6</text>
<text x="142.2" y="179.5">LBb</text>
<text x="121.9" y="184.4">TP11</text>
<text x="121.9" y="186.9">GND</text>
</g>
<g font-size="1.3" fill="#000084">
<text x="30.5" y="30.4">spare[0..7]</text>
<text x="195.6" y="44.3">spare[0..7]</text>
<text x="95.2" y="51.9">spare[0..7]</text>
<text x="157.5" y="57">A[0..20]</text>
<text x="195.6" y="68.5">A[0..20]</text>
<text x="274.3" y="73.5">A[0..20]</text>
<text x="97.8" y="87.5">A[0..20]</text>
<text x="174" y="87.5">spare[0..7]</text>
<text x="189.2" y="86.2">IO[0..7]</text>
<text x="161.3" y="93.9">IO[0..7]</text>
<text x="265.4" y="91.3">IO[0..7]</text>
<text x="87.6" y="112.9">A[0..20]</text>
<text x="194.3" y="116.7">A[0..20]</text>
<text x="252.7" y="114.2">IO[0..7]</text>
<text x="176.5" y="120.5">A[0..20]</text>
<text x="252.7" y="132">A[0..20]</text>
</g>
<g font-size="1.3" fill="#0f0f0f">
<text x="34.3" y="40.5">spare3</text>
<text x="34.3" y="38">spare1</text>
<text x="188" y="41.8">spare1</text>
<text x="34.3" y="45.6">spare7</text>
<text x="34.3" y="43.1">spare5</text>
<text x="34.3" y="53.2">spare0</text>
<text x="34.3" y="55.8">spare2</text>
<text x="34.3" y="58.3">spare4</text>
<text x="100.3" y="54.5">spare0</text>
<text x="100.3" y="59.6">spare1</text>
<text x="151.1" y="59.6">A4</text>
<text x="34.3" y="60.8">spare6</text>
<text x="100.3" y="62.1">spare2</text>
<text x="151.1" y="62.1">A3</text>
<text x="100.3" y="69.7">spare4</text>
<text x="100.3" y="67.2">spare3</text>
<text x="151.1" y="67.2">A2</text>
<text x="198.1" y="71">A4</text>
<text x="264.2" y="71">A5</text>
<text x="100.3" y="77.3">spare6</text>
<text x="100.3" y="74.8">spare5</text>
<text x="151.1" y="77.3">A0</text>
<text x="151.1" y="74.8">A1</text>
<text x="198.1" y="73.5">A3</text>
<text x="198.1" y="76.1">A2</text>
<text x="264.2" y="76.1">A7</text>
<text x="264.2" y="73.5">A6</text>
<text x="198.1" y="78.6">A1</text>
<text x="198.1" y="81.2">A0</text>
<text x="264.2" y="78.6">A8</text>
<text x="154.9" y="85">spare7</text>
<text x="193" y="88.8">IO0</text>
<text x="245.1" y="88.8">IO0</text>
<text x="104.1" y="92.6">A6</text>
<text x="104.1" y="90">A5</text>
<text x="154.9" y="92.6">IO1</text>
<text x="154.9" y="90">IO0</text>
<text x="193" y="93.9">IO2</text>
<text x="193" y="91.3">IO1</text>
<text x="245.1" y="93.9">IO2</text>
<text x="245.1" y="91.3">IO1</text>
<text x="104.1" y="97.7">A7</text>
<text x="104.1" y="100.2">A8</text>
<text x="154.9" y="97.7">IO2</text>
<text x="154.9" y="100.2">IO3</text>
<text x="193" y="96.4">IO3</text>
<text x="245.1" y="96.4">IO3</text>
<text x="154.9" y="107.8">IO5</text>
<text x="154.9" y="105.3">IO4</text>
<text x="193" y="104">IO4</text>
<text x="193" y="106.6">IO5</text>
<text x="245.1" y="104">IO4</text>
<text x="245.1" y="106.6">IO5</text>
<text x="154.9" y="112.9">IO6</text>
<text x="193" y="111.6">IO7</text>
<text x="193" y="109.1">IO6</text>
<text x="245.1" y="109.1">IO6</text>
<text x="245.1" y="111.6">IO7</text>
<text x="94" y="115.4">A20</text>
<text x="154.9" y="115.4">IO7</text>
<text x="196.8" y="119.3">A19</text>
<text x="246.4" y="119.3">A10</text>
<text x="246.4" y="114.2">A20</text>
<text x="246.4" y="116.7">A9</text>
<text x="94" y="123.1">A10</text>
<text x="94" y="120.5">A9</text>
<text x="146" y="123.1">A19</text>
<text x="196.8" y="121.8">A18</text>
<text x="196.8" y="124.3">A17</text>
<text x="246.4" y="121.8">A11</text>
<text x="246.4" y="124.3">A12</text>
<text x="94" y="130.7">A12</text>
<text x="94" y="128.1">A11</text>
<text x="146" y="130.7">A17</text>
<text x="146" y="128.1">A18</text>
<text x="196.8" y="126.9">A16</text>
<text x="196.8" y="129.4">A15</text>
<text x="246.4" y="126.9">A13</text>
<text x="246.4" y="129.4">A14</text>
<text x="94" y="135.8">A13</text>
<text x="146" y="135.8">A16</text>
<text x="94" y="138.3">A14</text>
<text x="146" y="138.3">A15</text>
</g>
<g font-size="1.3" fill="#a90000">
<text x="113.6" y="41.9">1</text>
<text x="142.2" y="41.9">80</text>
<text x="113.6" y="44.4">2</text>
<text x="113.6" y="47">3</text>
<text x="142.2" y="47">78</text>
<text x="142.2" y="44.4">79</text>
<text x="113.6" y="49.5">4</text>
<text x="113.6" y="52">5</text>
<text x="142.2" y="52">76</text>
<text x="142.2" y="49.5">77</text>
<text x="113.6" y="54.6">6</text>
<text x="113.6" y="57.1">7</text>
<text x="113.6" y="59.7">8</text>
<text x="142.2" y="59.7">73</text>
<text x="142.2" y="57.1">74</text>
<text x="142.2" y="54.6">75</text>
<text x="113" y="64.7">10</text>
<text x="113.6" y="62.2">9</text>
<text x="142.2" y="64.7">71</text>
<text x="142.2" y="62.2">72</text>
<text x="113" y="67.3">11</text>
<text x="113" y="69.8">12</text>
<text x="142.2" y="69.8">69</text>
<text x="142.2" y="67.3">70</text>
<text x="207.6" y="71.1">1</text>
<text x="240" y="71.1">48</text>
<text x="113" y="72.4">13</text>
<text x="113" y="74.9">14</text>
<text x="113" y="77.4">15</text>
<text x="142.2" y="77.4">66</text>
<text x="142.2" y="74.9">67</text>
<text x="142.2" y="72.4">68</text>
<text x="207.6" y="73.6">2</text>
<text x="207.6" y="76.2">3</text>
<text x="240" y="76.2">46</text>
<text x="240" y="73.6">47</text>
<text x="113" y="80">16</text>
<text x="113" y="82.5">17</text>
<text x="142.2" y="82.5">64</text>
<text x="142.2" y="80">65</text>
<text x="207.6" y="78.7">4</text>
<text x="207.6" y="81.3">5</text>
<text x="207.6" y="83.8">6</text>
<text x="240" y="83.8">43</text>
<text x="240" y="81.3">44</text>
<text x="240" y="78.7">45</text>
<text x="113" y="85.1">18</text>
<text x="113" y="87.6">19</text>
<text x="142.2" y="87.6">62</text>
<text x="142.2" y="85.1">63</text>
<text x="207.6" y="86.3">7</text>
<text x="207.6" y="88.9">8</text>
<text x="240" y="88.9">41</text>
<text x="240" y="86.3">42</text>
<text x="113" y="90.1">20</text>
<text x="113" y="92.7">21</text>
<text x="113" y="95.2">22</text>
<text x="142.2" y="95.2">59</text>
<text x="142.2" y="92.7">60</text>
<text x="142.2" y="90.1">61</text>
<text x="207" y="94">10</text>
<text x="207.6" y="91.4">9</text>
<text x="240" y="94">39</text>
<text x="240" y="91.4">40</text>
<text x="113" y="97.8">23</text>
<text x="113" y="100.3">24</text>
<text x="142.2" y="100.3">57</text>
<text x="142.2" y="97.8">58</text>
<text x="207" y="96.5">11</text>
<text x="207" y="99">12</text>
<text x="207" y="101.6">13</text>
<text x="240" y="101.6">36</text>
<text x="240" y="99">37</text>
<text x="240" y="96.5">38</text>
<text x="113" y="102.8">25</text>
<text x="113" y="105.4">26</text>
<text x="113" y="107.9">27</text>
<text x="142.2" y="107.9">54</text>
<text x="142.2" y="105.4">55</text>
<text x="142.2" y="102.8">56</text>
<text x="207" y="104.1">14</text>
<text x="207" y="106.7">15</text>
<text x="240" y="106.7">34</text>
<text x="240" y="104.1">35</text>
<text x="113" y="110.5">28</text>
<text x="113" y="113">29</text>
<text x="142.2" y="113">52</text>
<text x="142.2" y="110.5">53</text>
<text x="207" y="109.2">16</text>
<text x="207" y="111.7">17</text>
<text x="240" y="111.7">32</text>
<text x="240" y="109.2">33</text>
<text x="113" y="115.5">30</text>
<text x="113" y="118.1">31</text>
<text x="142.2" y="118.1">50</text>
<text x="142.2" y="115.5">51</text>
<text x="207" y="114.3">18</text>
<text x="207" y="116.8">19</text>
<text x="207" y="119.4">20</text>
<text x="240" y="119.4">29</text>
<text x="240" y="116.8">30</text>
<text x="240" y="114.3">31</text>
<text x="113" y="120.6">32</text>
<text x="113" y="123.2">33</text>
<text x="113" y="125.7">34</text>
<text x="142.2" y="125.7">47</text>
<text x="142.2" y="123.2">48</text>
<text x="142.2" y="120.6">49</text>
<text x="207" y="121.9">21</text>
<text x="207" y="124.4">22</text>
<text x="240" y="124.4">27</text>
<text x="240" y="121.9">28</text>
<text x="113" y="128.2">35</text>
<text x="113" y="130.8">36</text>
<text x="142.2" y="130.8">45</text>
<text x="142.2" y="128.2">46</text>
<text x="207" y="127">23</text>
<text x="207" y="129.5">24</text>
<text x="240" y="129.5">25</text>
<text x="240" y="127">26</text>
<text x="41.8" y="137.1">1</text>
<text x="113" y="133.3">37</text>
<text x="113" y="135.9">38</text>
<text x="142.2" y="135.9">43</text>
<text x="142.2" y="133.3">44</text>
<text x="41.8" y="139.7">2</text>
<text x="41.8" y="142.2">3</text>
<text x="113" y="138.4">39</text>
<text x="113" y="140.9">40</text>
<text x="142.2" y="140.9">41</text>
<text x="142.2" y="138.4">42</text>
<text x="41.8" y="144.8">4</text>
</g>
<g font-size="1" fill="#0000c2">
<text x="178.1" y="26">using</text>
<text x="178.7" y="24.3">Leave</text>
<text x="183.1" y="26">with</text>
<text x="183.9" y="24.3">R1</text>
<text x="186.9" y="24.3">disconnected</text>
<text x="187.1" y="26">the</text>
<text x="190.4" y="26">Pmod</text>
<text x="195.6" y="26">conn.</text>
<text x="197.7" y="24.3">if</text>
<text x="232.9" y="26">I</text>
<text x="234.4" y="26">=</text>
<text x="236.6" y="26">1.07</text>
<text x="237.9" y="24.3">Vfwd</text>
<text x="241" y="26">mA,</text>
<text x="242.3" y="24.3">=</text>
<text x="244.5" y="24.3">1.9</text>
<text x="244.7" y="26">P</text>
<text x="246.7" y="26">=</text>
<text x="247.9" y="24.3">V</text>
<text x="248.9" y="26">1.5</text>
<text x="252.3" y="26">mW</text>
</g>
<g font-size="1" fill="#a90000">
<text x="52.7" y="32.9">1</text>
<text x="52.7" y="35.5">2</text>
<text x="52.7" y="38">3</text>
<text x="52.7" y="40.6">4</text>
<text x="52.7" y="43.1">5</text>
<text x="52.7" y="45.6">6</text>
<text x="52.7" y="48.2">7</text>
<text x="52.7" y="50.7">8</text>
<text x="52.7" y="53.3">9</text>
<text x="52.2" y="55.8">10</text>
<text x="52.2" y="58.3">11</text>
<text x="52.2" y="60.9">12</text>
<text x="42.6" y="88.8">1</text>
<text x="62.9" y="88.8">8</text>
<text x="42.6" y="91.4">2</text>
<text x="42.6" y="93.9">3</text>
<text x="62.9" y="93.9">6</text>
<text x="62.9" y="91.4">7</text>
<text x="42.6" y="96.4">4</text>
<text x="62.9" y="96.4">5</text>
</g>
<g font-size="1" fill="#006464">
<text x="56.9" y="33.8">1</text>
<text x="56.9" y="36.3">2</text>
<text x="56.9" y="38.9">3</text>
<text x="56.9" y="41.4">4</text>
<text x="56.9" y="44">5</text>
<text x="56.9" y="46.5">6</text>
<text x="56.9" y="49">7</text>
<text x="56.9" y="51.6">8</text>
<text x="56.9" y="54.1">9</text>
<text x="56.9" y="56.7">10</text>
<text x="56.9" y="59.2">11</text>
<text x="56.9" y="61.7">12</text>
<text x="46.7" y="89.7">OUT</text>
<text x="58.1" y="89.7">IN</text>
<text x="46.7" y="92.2">SENSE</text>
<text x="46.7" y="94.8">GND_3</text>
<text x="54.9" y="94.8">GND_2</text>
<text x="56.6" y="92.2">GND</text>
<text x="46.7" y="97.3">NC</text>
<text x="54.9" y="97.3">~SHDN</text>
</g>
</svg>
